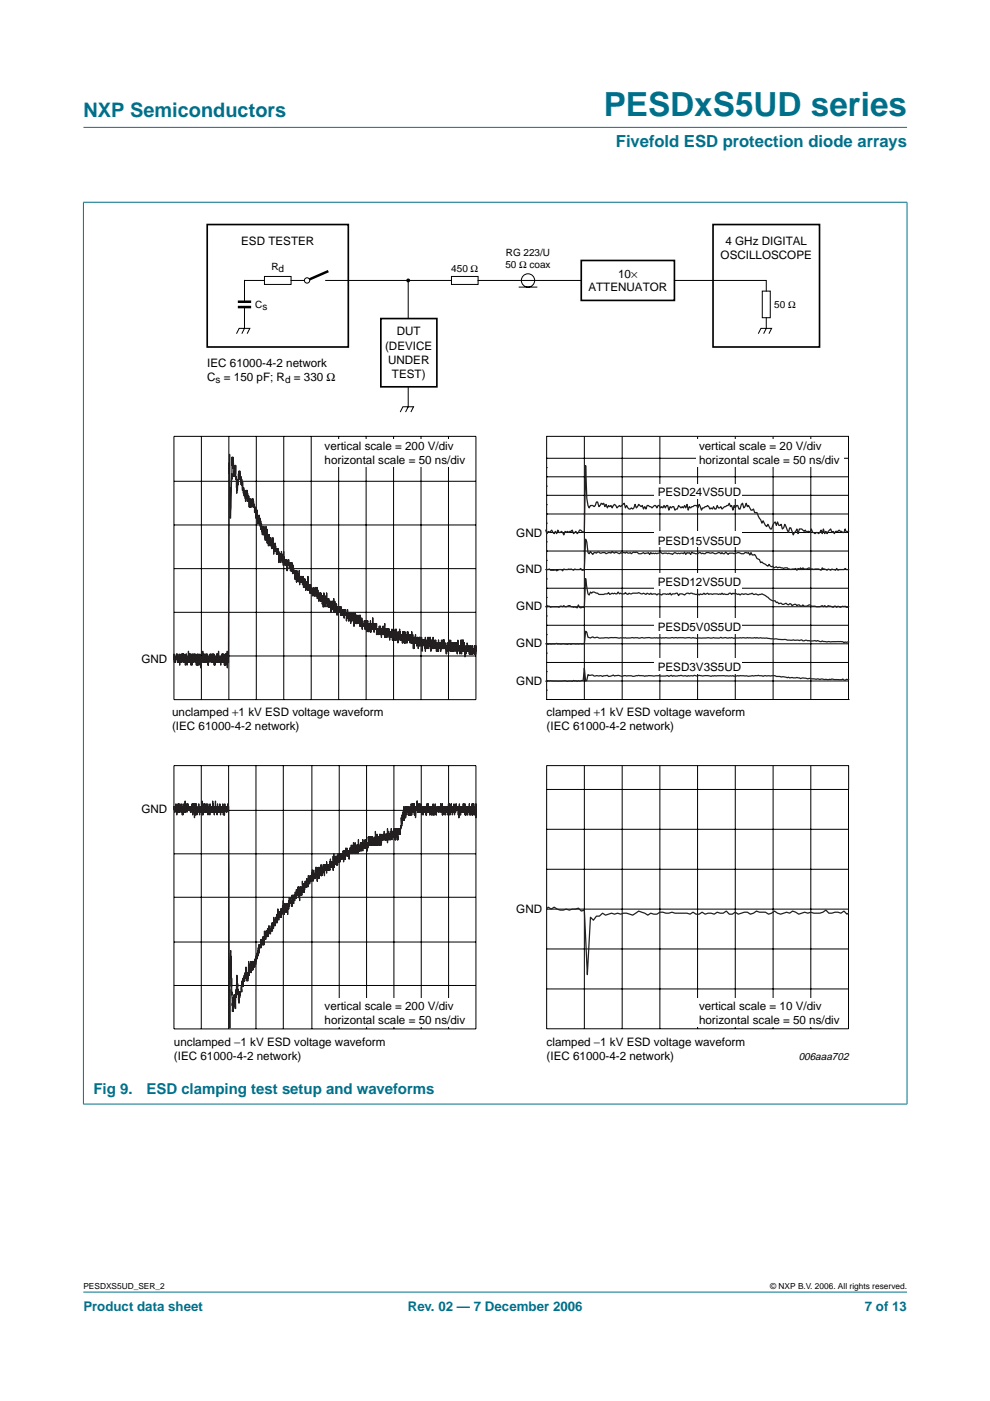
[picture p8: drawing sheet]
<svg xmlns="http://www.w3.org/2000/svg" width="210mm" height="297mm" viewBox="0 0 210 297" stroke-linecap="round" stroke-linejoin="round" font-family="sans-serif">
<g fill="#00708a" stroke="#00708a" stroke-width=".21">
<path d="M17.7 273.9h174.6z"/>
<path d="M17.7 27h174.6z"/>
<path d="M17.7 42.9v191.1z"/>
<path d="M192.3 42.9v191.1z"/>
<path d="M17.6 42.9h174.8z"/>
<path d="M17.6 234.1h174.8z"/>
</g>
<path d="M51.8 59.5v4.5M50.1 70.7l.6-1.1h2.3l-.6 1.1M51.8 65.1v4.5l-.5 1.1M160.8 70.7l.5-1.1h2.3l-.6 1.1M162.5 67.4v2.2l-.6 1.1M84.9 87.4l.5-1.2h2.3l-.6 1.2M86.6 86.2l-.6 1.2" fill="none" stroke="#000" stroke-width=".21"/>
<path d="M69.6 57.5l-4.5 2M50.4 64h2.8M50.4 65.1h2.8" fill="none" stroke="#000" stroke-width=".53"/>
<circle cx="65.1" cy="59.5" r=".56" fill="#fff" stroke="#000" stroke-width=".21"/>
<g fill="none" stroke="#000" stroke-width=".21">
<path d="M51.8 59.5h4.3M56.1 58.6h5.6v1.7h-5.6zM61.7 59.5h2.8M69.1 59.5h26.6M86.5 59.5v8M95.7 58.6h5.7v1.7h-5.7zM101.4 59.5h21.8M143 59.5h19.5v2.2M110 60.9h3.9M161.6 61.7h1.7v5.7h-1.7zM36.9 92.5h64v55.8h-64zM42.7 92.5v55.8"/>
<path d="M48.5 92.5v55.8M54.3 92.5v55.8M60.2 92.5v55.8M66 92.5v55.8M71.8 92.5v55.8M77.6 92.5v55.8M83.4 92.5v55.8M86.5 82v4.2M89.3 92.5v55.8M95.1 92.5v55.8M115.9 99.1h.1M115.9 97.2h.1"/>
<path d="M115.9 97.2v-4.7h64v4.7M115.9 97.2v51.1M115.9 97.2h64M123.9 92.5v55.8M131.9 92.5v55.8M139.9 92.5v55.8M147.9 92.5v55.8M155.9 92.5v55.8M163.9 92.5v55.8M171.9 92.5v55.8M179.9 97.2v51.1M36.9 111.3h64"/>
<path d="M36.9 102h64M115.9 118.8h.1M115.9 116.8h.1M115.9 114.9h.1M115.9 112.9h.1M115.9 110.9h.1M115.9 109h.1M115.9 107h.1M115.9 105h.1M115.9 103.1h.1M115.9 101.1h.1M115.9 116.8h64"/>
<path d="M115.9 112.9h64M115.9 109h64M115.9 105h64M115.9 101.1h64M36.9 139.1h64M36.9 129.8h64M36.9 120.6h64M115.9 138.5h.1M115.9 136.5h.1M115.9 134.5h.1M115.9 132.6h.1M115.9 130.6h.1"/>
<path d="M115.9 128.6h.1M115.9 126.7h.1M115.9 124.7h.1M115.9 122.7h.1M115.9 120.8h.1M115.9 136.5h64M115.9 132.6h64M115.9 128.6h64M115.9 124.7h64M115.9 120.8h64M115.9 148.3h.1M115.9 146.3h.1"/>
<path d="M115.9 144.4h.1M115.9 142.4h.1M115.9 140.5h.1M115.9 144.4h64M115.9 140.5h64M115.9 148.3h64M119.9 148.3h.1M123.9 148.3h.1M127.9 148.3h.1M131.9 148.3h.1M135.9 148.3h.1M139.9 148.3h.1"/>
<path d="M143.9 148.3h.1M147.9 148.3h.1M151.9 148.3h.1M155.9 148.3h.1M159.9 148.3h.1M163.9 148.3h.1M167.9 148.3h.1M171.9 148.3h.1M175.9 148.3h.1M179.9 148.3h.1M36.9 162.3h64v55.9h-64zM36.9 171.8h64"/>
<path d="M42.7 162.3v55.9M48.5 162.3v55.9M54.3 162.3v55.9M60.1 162.3v55.9M66.1 162.3v55.9M71.9 162.3v55.9M77.7 162.3v55.9M83.5 162.3v55.9M89.3 162.3v55.9M95.1 162.3v55.9M115.9 167.4h.1M115.9 167.4v-5.1h64v5.1"/>
<path d="M115.9 175.8h64M115.9 167.4h64v50.7h-64zM123.9 162.3v55.8M131.9 162.3v55.8M139.9 162.3v55.8M147.9 162.3v55.8M155.9 162.3v55.8M163.9 162.3v55.8M171.9 162.3v55.8M36.9 199.7h64M36.9 190.2h64M36.9 181h64"/>
<path d="M115.9 192.8h64M115.9 184.3h64M36.9 208.9h64M115.9 209.7h64M115.9 201.2h64"/>
<circle cx="111.9" cy="59.5" r="1.41"/>
</g>
<circle cx="86.6" cy="59.5" r=".28" fill="#000" stroke="#000" stroke-width=".25"/>
<path d="M43.9 47.6h30v26h-30zM123.2 55.2h19.8v8.5h-19.8zM151.2 47.6h22.6v26h-22.6zM80.7 67.5h11.9v14.5h-11.9z" fill="none" stroke="#000" stroke-width=".35"/>
<path d="M115.7 112.4l.3 .7 .2-.4 .3 .2 .5-.5 .5 .7 .2-.4 .3 .4 .3-.7 .2 .5 .5-.2 .5 .7 .3-.7 .3 .2 .2-.2 .3 .2 .7-.5 .3 .7 .5-.4 .3 .4 .5-.7h.2l.5 .5 .3-.2 .3-14 .2 7 .3 1.5 .2 .5 .3-.5h.5l.3 .2 .2-.2 .3-.8h.2l.3 1 .5-.7 .3 .2 .2-.2 .2 .7 .3-.5 .3 .8 .2-.5 .3 .2 .2-.2 .3 .5 .5-.8 .5 .8 .5-.5 .3 .2 .8-.7 .2 1 .3-.5 .5 .7h.2l.3-.2 .2 .2 .3-.2 .2-.8 .3 .8 .5-.8 .5 .5 .3-.2 .2 .7 .3-.5 .3 .5 .2-.7 .8 .2 .2 .3 .6-.5h.2l.3 .5 .2-.5h.3l.2 .5 .3-.3 .2 .3 .3-.5 .3 .5 .2-.5h.3l.2 1 .3-.8 .2 .3 .3-.3h.3l.2 .8 .3-.3h.2l.3-.7 .5 .5 .3-.3 .2 .3 .2-.5 .3 .5 .3-.8 .2 1.3 .3-.8 .2 .3 .8-.5h.5l.3 .5 .2-.8 .5 1.3 .3-.5h.3l.7-.5 .5 .7 .3-.2 .2 .2 .3-.5 .2 .5h.3l.3-.7 .2 .5h.3l.2-.3 .3 .5 .5-.5 .8-.2 .2-.5 .3 .7 .2-.2 .3 1 .2-1 .3 .5 .3-.5h.2l.3 .7h.2l.3-1 .2-.2 .3 1 .3-.3 .2-.7 .3 .7 .2-.2 .5 1 .6-.3 .2 .8h.5l1 2.2 .3-.5 .5 1 .3 .2 .2-.4 .5 1h.3l.2-.8 .6-.7 .2 .7 .3-.7 .2 .7h.3l.2-.2 .3 1 .2-.3 .3-.7 .8 1.7 .2-1h.3l.5 1.5 .8-1.2 .2 .9 .3-.9h.5l.5 .5 .3-.3 .2 .5 .3-.2h.2l.3 .2 .2-.7 .3 .7h.2l.3 .2 .3-.2h.2l.3 .2 .5-.7 .2 .7 .3-.9 .3 .9 .2-.4 .3 .4 .7-.9 .3 .7 .3-.2 .2 .4 .2-.4h.6l.2-.3 .3 .3 .7 .2 .3-.7 .3 .7 .2-.2h.3M100.9 138.1v-1.2v1.8h-.1v-1.2h-.1v1.2v-1.8v1.8l-.2-1.2-.1 1.2-.1-1.2v.6h-.1v-1.2l-.1 1.8-.1-1.8-.1 1.8-.2-1.8v1.8l-.1-1.2v1.2v-1.2h-.1v1.2l-.1-1.8v1.2v-1.2l-.1 1.2-.1-1.2v1.2l-.2-1.8v1.2v-.6l-.1 1.2v-1.2l-.1 1.8-.1-1.8-.1 2.4-.1-3-.1 1.8v-1.8l-.2 1.2v-1.8l-.1 2.4-.1-2.4-.1 3-.1-3-.3 3v-1.8l-.1 1.2v-1.2v.6h-.1v-.6v.6h-.1l-.1-1.8-.1 3-.2-2.4-.1 1.2-.1-1.2v1.2l-.1-1.2v1.8l-.1-1.8v1.2v-1.2l-.1 1.2v-.6v.6l-.2-.6v1.2v-1.8v1.2h-.1v-1.2v1.8l-.1-1.8v1.8v-.6l-.1 .6v-1.8v1.8l-.1-1.8v1.2l-.2-1.2v1.8v-2.4l-.1 2.4-.1-1.8v.6h-.1v-1.2v1.8v-1.2l-.1 1.2v-1.2v2.4l-.1-2.4v1.8l-.1-1.8v1.2h-.2l-.1-.6v1.8l-.1-2.4h-.1v1.2l-.1-1.2v1.2l-.2-1.8v1.8v-1.8v1.8l-.1-1.2-.1 1.2v-1.8l-.1 1.8v-.6l-.1 .6v-1.8l-.1 1.8v-1.2v1.2v-1.2l-.2 .6v-.6v1.8v-1.8v1.2l-.1-1.2v1.2l-.1-.6v.6v-1.2l-.1 1.2v-1.2v1.2h-.1v-1.8v2.4l-.1-1.8-.1 1.8v-1.2h-.2v1.2v-1.2l-.1 1.2-.1-2.4-.1 1.8v-1.8l-.1 1.2-.1-1.2-.2 1.8-.1-2.4-.1 2.4v-1.8l-.1 1.2v-1.2l-.1 1.2v-1.2l-.1 2.4-.2-3v1.8l-.1-1.8v1.8l-.1-1.2-.1 1.8-.1-2.4v1.8l-.2-1.8v2.4v-1.8v1.2v-1.2l-.2 1.8v-1.2v.6h-.1v-.6l-.1 1.8v-3l-.1 2.4v-1.8v1.2l-.2-1.2v1.2v-1.2l-.1 .6v-.6v.6h-.1v-.6v.6v-.6h-.1l-.1 2.4-.1-3-.1 1.8-.2-1.8-.1 1.8v-1.8h-.1v1.8l-.1-1.8-.1 2.4-.1-2.4-.2 1.2-.1-1.2v1.8l-.1-1.8-.1 .6v-1.2l-.1 1.8v-1.2v1.2v-.6l-.1 .6v-1.2l-.1 .6v1.8v-1.8v.6v-.6l-.2 .6v1.2v-2.4l-.1 .6v-1.2l-.1 1.8-.1-1.8v1.8v-2.3l-.1 2.3-.1-1.8-.2 1.8-.1-1.2v.6h-.1v-1.2l-.1 1.2-.1-1.7v1.7l-.1-1.7v2.3h-.2l-.1-1.8-.1 1.8-.1-2.3-.1 2.3v-1.8l-.1 1.8v-2.3l-.1 1.7h-.2v-1.7l-.1 2.3v-1.8h-.1v1.2v-1.2v.6l-.1 .6v-1.2v1.2v-.6l-.2 .6v-1.7v1.1l-.2-.6v.6v-1.7l-.1 2.3-.1-1.7-.1 2.3v-1.8v1.2l-.1-1.2v.6h-.2v-1.1v1.7l-.1-2.3-.1 2.3-.1-2.3-.1 .6v1.7l-.1-1.7v1.1l-.2-1.1-.1 1.1v-1.1l-.1 1.7-.1-2.3-.1 1.7v-1.1v.5l-.1-.5v1.1v-1.1l-.1 1.1v-1.1l-.2 .5v-.5v1.7l-.1-2.3v1.7v-1.7l-.1 1.1v-.5v.5h-.1v-1.1v1.1v-1.1v.6l-.1-.6-.1 1.7-.2-1.7-.1 1.7v-1.7v.6h-.1v-.6l-.1 1.7v-2.9l-.1 1.8v-.6l-.2 1.1v-1.7l-.1 1.7v-1.7v1.2h-.1v-1.2l-.2 2.3v-1.7l-.1 1.1-.2-1.7v1.7v-1.7l-.2 1.2v-1.2v.6h-.1v1.1v-1.1l-.1 .6v-.6v.6l-.1-.6v.6v-.6h-.1v1.1v-.5l-.2 .5v-2.3l-.1 1.2-.1-1.2v1.2l-.1-1.2-.1 1.8-.1-1.8v1.8v-1.8l-.2 1.2-.1-1.2v.6v-1.8v2.4l-.1-1.2v1.2l-.1-1.2v1.2v-.6l-.1 1.2v-1.2v1.2v-.6l-.2 .6v-2.4v2.4l-.1-1.8v1.2l-.1-1.2v.6l-.1-.6v1.2l-.1-1.2v1.8l-.1-2.4-.2 1.8v-1.8l-.1 2.4-.1-2.4v1.8l-.1-1.8v1.8v-1.2l-.1 1.2v-1.8v1.2v-1.2l-.1 1.2-.1-.6h-.2v.6h-.1v-1.2l-.1 1.8-.1-2.4v1.8l-.2-1.8v1.8v-.6h-.2v.6v-2.4l-.1 1.8-.1-1.8v1.2v-.6l-.1 .6v-.6v.6v-.6v.6l-.1-.6v1.2l-.1-1.8-.3 1.8v-1.8v1.8l-.1-1.8v1.2v-1.2h-.1v1.2v-1.7v2.3l-.1-1.8-.1 2.4-.1-2.9-.2 1.7-.1-1.2-.1 1.2v-1.7v1.1l-.1-.6-.1 1.8-.1-2.3v1.7l-.2-1.7-.1 1.7v-1.7v1.1l-.1-1.1v1.7l-.1-1.7v1.1v-1.1l-.1 .5v-1.1v1.7v-1.7v1.7h-.1v-1.1l-.1 1.7v-1.7l-.2 .5v-.5l-.1 .5v-1.1l-.1 1.1v-.5h-.1v1.1v-1.7l-.2 1.1v-1.1v1.1l-.2-1.1v1.1l-.1-.5v.5v-.5l-.1 .5v-1.7l-.1 1.7v-1.7l-.1 1.2v-1.2l-.2 1.2-.1-1.2-.1 1.2v-1.2l-.1 1.2v-1.2l-.2 1.7v-1.7l-.2 1.2v-1.8v.6l-.1-.6v1.8l-.2-1.2v-1.2l-.1 2.4-.1-2.4v1.8v-2.4l-.2 2.4-.1-1.8-.1 1.8v-1.8l-.1 1.2v-.6h-.1v.6v-1.2v2.4l-.1-2.4-.1 1.2-.2-1.2v1.2l-.1-1.2v1.2v-1.8l-.1 1.2v-1.2l-.1 1.2v-.6l-.1 1.2-.1-3v1.8h-.2l-.1 .6-.1-1.8v2.4l-.1-2.4v1.8l-.1-.6v-1.8l-.2 3-.1-2.4-.1 1.8-.1-1.8v.6v-.6l-.1 .6v-1.2l-.1 1.8v-1.8v1.8l-.1-1.2-.2 .6v-1.2l-.1 1.8-.1-1.8-.1 .6v-1.2l-.1 1.8v-2.3l-.2 1.7v-1.2l-.1 1.2v-1.7l-.1 1.7-.1-1.2v1.2l-.1-1.2v1.2v-1.2l-.1 1.2v-1.7l-.2 1.1-.1-.6v1.2l-.2-1.7v1.1v-.6h-.1v.6l-.1-.6v.6v-1.7v1.7v-1.1l-.2 1.1v-1.1v1.1l-.1-.6v-1.1v1.1h-.1v-1.1v1.1v-.5v.5l-.1-.5v.5l-.1-2.9-.1 2.9-.2-1.7v1.2l-.1-1.2-.1 1.7-.1-2.3v1.8l-.1-1.8v1.8l-.1-1.8v1.2l-.1-1.2v1.8l-.2-2.4-.1 1.8v-1.2l-.1 .6-.1-.6v.6v-1.2v.6l-.1-.6v1.2v-1.2l-.1 1.2-.2-1.2v1.8l-.1-3-.1 2.4-.1-1.8v.6h-.1v-.6l-.1 1.8-.1-2.4v2.4v-1.8h-.2v1.2l-.1-1.8-.1 1.8v-1.8l-.1 .6-.2-1.2v1.2v-1.7l-.2 1.7-.1-2.3v1.7h-.1v-1.1l-.1 .5v-1.1v1.7v-.6l-.1 .6-.2-1.7v1.1v-.5l-.1 .5v-1.1v.6h-.1v-1.2v1.2l-.1-1.2v1.2h-.1v-.6l-.1 .6v-.6v1.7l-.2-2.3-.1 1.2-.1-1.2-.1 1.2-.1-1.8-.1 1.2-.1-2.4v3l-.1-2.4-.1 1.8v-1.8l-.2 1.2v-1.8v1.8l-.1-1.2-.1 1.8v-1.8l-.1 1.2v-1.2l-.1 1.2-.1-1.2-.1 1.8v-2.4v1.2l-.1-1.8-.1 1.2v-1.2l-.1 1.2-.1-1.2-.1 1.2-.2-2.3-.1 1.7v-1.2l-.1 .6-.1-.6v1.2v-1.7l-.1 2.3-.1-3.5v2.3l-.1-1.1v.5l-.1-.5h-.1v1.1l-.2-2.3-.1 1.7-.2-2.3v1.2l-.2-1.2v2.3l-.1-2.3v.6l-.1-.6-.1 1.8v-3v2.4l-.1-1.8v1.2v-.6l-.1 .6v-2.4l-.2 3-.2-3-.1 1.8-.1-1.8v1.8l-.1-1.2-.1 1.2v-1.8l-.2-.6-.1 .6v-1.2v1.8l-.2-2.3v1.1l-.1-1.1v1.1v-1.7l-.1 1.7v-1.7v1.7l-.1-.6-.1 .6v-1.7l-.1 1.7-.1-2.9-.1 1.8-.1-1.2-.1 .6v-1.8v2.4l-.1-2.4-.1 1.2v-1.8l-.2 .6v-1.2l-.1 1.2-.1-1.8v1.2l-.2-1.2v1.8l-.1-1.2v.6l-.1-.6-.1 1.2-.1-1.8v1.8l-.1-1.8-.1 1.8-.1-2.3v1.1l-.1-1.1-.1 1.1v-1.7v1.7l-.1-2.3-.1 1.2-.1-1.2-.1 2.3-.2-2.3v.6v-.6l-.1 .6v-.6v1.2l-.1-1.8-.1 1.2-.2-2.4v1.8l-.1-1.8v.6v-1.2l-.1 1.2-.1-1.8-.1 .6v-.6l-.1 .6-.1-1.7v1.7l-.1-1.7-.1 1.7v-1.1l-.3 3.5-.1-1.2v1.8l-.2-5.9-.1 1.8-.1-1.8-.2 2.3-.2-4.1-.1 2.4-.1-2.4-.4 13-.1-13.6-.3 44.1v-.6l-.1 .6v-1.7l-.1 2.9v-3.5v1.7l-.1-.5v1.1l-.1-1.7-.1 2.3-.1-2.3-.1 1.7v-1.1v1.7l-.1-1.7v1.7l-.1-1.7-.1 1.1v-1.7v1.7l-.1-1.7-.1 1.7v-1.7l-.1 1.7v-1.7l-.2 1.7-.1-1.1v1.7v-1.7l-.1 1.1v-1.1l-.1 1.1v-1.1l-.1 1.1-.2-2.3v2.3l-.1-1.1-.1 1.1v-1.7l-.1 .6v-.6v.6l-.1-.6v1.7l-.1-1.1-.1 1.1v-1.1l-.1 1.7v-1.2l-.1 .6-.1-.6v1.2l-.1-2.3v1.7l-.1-1.7v1.7l-.1-1.7-.1 1.1-.1-1.1v1.7l-.1-1.1-.1 1.1v-1.7l-.1 1.1-.1-1.1v1.1v-.5l-.1 .5-.1-.5v1.1l-.1-1.1v1.7l-.2-2.3-.1 1.7-.1-1.7-.2 1.7v-1.1l-.1 1.1v-1.7l-.2 1.7-.1-1.7v1.7l-.2-2.3-.2 2.3v-1.1l-.1 1.1-.1-1.1v2.3v-2.3l-.2 1.1v-1.7l-.2 2.3v-1.7l-.2 1.1v-1.7v2.3l-.1-2.3-.1 2.3-.1-1.7-.1 1.7-.1-2.3-.1 1.7-.2-1.7-.1 1.7-.2-1.7v1.7v-1.7l-.2 2.3-.2-2.3v2.3l-.2-2.3v1.1l-.1-1.1-.1 1.7-.1-2.3-.1 1.7-.1-.5-.1 1.7-.1-1.7-.1 1.1v-1.7l-.1 1.7v-1.1l-.1 1.7v-1.7l-.1 1.1-.1-1.1v1.1l-.1-1.7-.1 1.7-.1-1.7-.1 1.1-.1-1.1-.1 1.7v-1.7v1.7v-1.1l-.1 1.1-.1-1.1-.1 1.1-.1-1.7v2.3l-.1-1.7-.1 .5v-.5l-.1 .5v-.5v1.1l-.1-1.7-.1 1.7-.1-1.7v1.1l-.1-1.1v1.1l-.1-.5-.1 .5v-.5v1.1l-.1-1.1-.1 1.1-.1-1.7v1.1M115.7 128.6l.3-.2 .5 .1 .2 .3 .3-.2 1.5 .2 .3-.3 .5 .1 .2-.2a.69 .69 0 0 0 1.1 0l1.8 .5 .2-.6 .3 .5 .2 .1 .8-.1 .3-6.1 .5 3.2 .2 .3 .3-.7 .2 .3a.66 .66 0 0 1 1.1 0h.2l.3 .2h1l.8-.1 .2-.3 .3 .4 .5-.2 .2 .1 .3-.1 .5 .1 .3-.4 .2 .4 .3-.1 .8 .1 .2-.3 .5 .4 .3-.2 .5 .1 1.5-.3a.74 .74 0 0 0 1 .2l.6 .2 .2-.2 .5 .2 .3-.2 .2 .2 .8-.1 .3 .3a.66 .66 0 0 1 1 0l.2-.3 1.3 .1 .3-.2 .2 .4 .3-.3 1-.1 .3 .5a.82 .82 0 0 1 1.2-.1 .65 .65 0 0 1 1.1-.3l.5-.1 .8 .2 .5-.1 .2 .3 .3-.3 .5 .1 .3-.2 .2 .2 .5-.2 .3 .2 .2-.1 .5 .1 1.6-.1 .2 .1 .3-.2 .2 .2 .3-.1 .8 .1 .2-.2h.3l.2 .2 .3-.2 .2 .1 .3-.1 .5 .2 .3-.1 .2 .3 .3-.3 1.5 .1 .8-.2 .3 .2a.83 .83 0 0 1 1 .2 1.74 1.74 0 0 1 2 .4l.5 .5 .5 .3h.6l.2 .4 .3-.1 .2 .3 .5-.1a.66 .66 0 0 0 1 0l.6 .4 .2-.3h.3l.2 .4a.62 .62 0 0 1 1.1 0l.5-.1 .2 .2h.3l.2-.2a.89 .89 0 0 0 1.3 0h.3l.2 .2h.8a1.49 1.49 0 0 0 1.5-.1l.3 .2 .3-.2 .2 .2h.3l.2-.2 1.1 .4 .2-.3h.2l.3 .3 .3-.3a.66 .66 0 0 0 1 0l.2 .1 .3-.1 .3 .3 .5-.2M115.7 120.8l.8-.2 .2 .3h.8l.2-.1 .3 .2a.85 .85 0 0 1 1.3 0l.2-.4 .3 .2 1.3-.2 .5 .3 .3-.3 1 .2 .2-.3 .3 .4h.2l.3-.3 .3-6.3 .2 .6 .3 2.3 .2 .2 .3-.5 .5 .7 .3-.4 .5 .1 .2-.3h.3l.2 .3a1.24 1.24 0 0 1 1.3 .1 .87 .87 0 0 1 1-.1l.3-.4 .5 .4 .3-.3 .7 .4 .3-.2 1 .1 .3-.3 .2 .3 .5-.1 .3 .2 .5-.4 .2 .2 .3-.2a1 1 0 0 0 1.5 .2l.3 .2 .8-.2 .2 .4 .3-.4 .2 .2 .3-.1 .8 .1 .5-.1 .2-.3 .5 .4 1.3-.1 .8 .3 .5-.4 .5 .2 .3-.1 1 .1 .2-.4 .3 .6 .3-.4 .2 .1 .3-.1 .2 .4 .3-.6 .2 .3a1.29 1.29 0 0 0 1.3-.1h.3l.2 .2 .3-.1 .5 .1a1.24 1.24 0 0 1 1.3-.1l.2-.1 .8 .2 .8-.2 .2 .2 .3-.2 .2 .2h.3l.3-.4 .5 .6 .2-.3 1 .1 .6-.1a.83 .83 0 0 1 1 .1h.5l.3-.2 .5 .1 .2-.1 .3 .5 .2-.5 .3 .5 .5-.1 .5 .8 .5 .3 .3 .6 .2-.2 1.3 .9 .3-.4 .2 .4 .3 .2 .2-.2 .3 .4 .5-.2 .3 .2 .5-.1 .7 .2 .8-.1 .3 .2 .5 .2 1-.3 .3 .4 .2-.4 .3 .3 .2-.4 .3 .4 .2-.4a.97 .97 0 0 0 1.3 0l1 .4a1.39 1.39 0 0 1 1.6 .1l.2-.5 1.1 .5 .2-.3 .5 .3 .3-.3 .7 .3 .3-.4 .3 .4 .2-.1h1l.3-.3 .3 .3h.5M180 136.1h-.8l-.3 .2-.2-.3-3.3 .1-1.1-.2a.88 .88 0 0 1-1-.1l-.2 .2-.3-.2-1 .1-.8-.2a.89 .89 0 0 1-1 0l-.5 .1-2.6-.1-6.4-.5-.2 .1-.3-.1h-4.1l-.3 .2-.5-.2-2 .1-.3-.2-.5 .2-1-.1-3.6 .2-.8-.2-6.6 .1-10.8-.1-2.3 .1-.5-.2-.7 .1-.3-.2a.77 .77 0 0 1-1 .1l-.3-1-.2-.3-.3 2.8-2.6-.1-.2 .1-.3-.1-.5 .1h-2l-.3-.2-.5 .2-1-.1-.3 .1-.5-.1M180 144.1l-.5-.1-.3 .2-.5-.2-.3 .1-2-.1-.8 .1-1.3-.1-.5 .1-3.6-.4-.5 .2-.7-.3-1.6 .1-.2-.1-.3 .1-2.8-.5h-1.8l-.5 .2-1-.2-2.1 .2-1.8-.2-1.3 .2-.2-.2h-3.9l-.7 .2-2.6-.2-.5 .1-.5-.1-.3 .1-1-.1-.2 .2-1.3-.2-.8 .1-.7-.1-.3 .2-.3-.2-.5 .2-.2-.2h-4.1l-.8 .2-1.3-.2-1 .2-1.8-.2-.8 .2-.7-.2-.8 .1-.3-.2-.2 .1a.81 .81 0 0 1-1 0l-1 .2-.6-.2-1.2 .1-.3-.2-.8 .1-.2-.2-.3 1.3-.2 .1-.3-2.7-.3 2.6h-1l-.2 .2-.8-.2-.3 .2-1.5-.2-4.1 .1M36.9 171l.2 1.2v-1.2v.6l.1-.6v.6v-.6l.1 .6v-1.2l.2 2.4v-1.8l.1 1.2 .1-1.8 .1 1.8v-1.8l.1 1.8 .1-.6v.6l.1-1.8 .2 1.8 .1-1.8 .1 1.8v-1.2v.6l.1-.6v1.8l.1-1.8 .1 1.8v-2.4l.1 1.8v-1.2l.2 1.2 .2-2.4v2.4v-1.2l.2 1.2 .1-1.8 .1 1.8v-1.8v1.2l.1-1.2 .1 1.2 .1-.6v.6v-.6l.1 .6v-.6l.1 .6 .1-.6v.6l.1-.6v1.2l.1-1.2 .1 1.2 .1-1.8 .1 1.2v-1.2l.1 2.4v-2.4l.1 1.8v-1.8l.1 1.8 .1-1.8v3l.2-3v2.4l.1-2.4v2.4l.2-2.4 .1 2.4v-1.2v.6l.1-1.2 .1 1.2 .1-1.8 .2 2.4 .2-1.8 .1 1.2 .2-1.8v1.2l.1-1.8v3l.1-1.8v1.8l.1-1.2v.6l.1-1.8v1.8l.1-1.8 .1 1.8 .1-1.8v1.8l.1-1.2 .1 1.2v-1.2v1.2l.1-1.8v1.2v-.6l.1 .6 .1-.6v1.2v-1.8l.1 2.4v-1.8l.2 1.2 .1-1.2 .1 1.8v-2.4v1.2l.2-.6v1.2l.1-1.2v1.2l.1-.6 .1 .6v-1.2l.1 1.2v-2.4l.1 2.4v-1.8l.1 1.8 .1-1.2v1.8v-1.8l.1 1.2 .1-1.2v1.2l.1-2.4v2.4l.1-1.2 .1 1.2v-1.2l.1 1.8 .1-2.4 .1 1.8v-.6l.1 .6v-1.2l.1 1.2v-1.2l.1 1.2 .1-1.8 .2 2.4 .1-1.8v1.2v-1.2l.1 1.2 .1-1.2v1.2l.2-1.8v2.4l.1-1.8v1.2l.1-1.2 .1 1.8 .1-2.4v1.2l.1-.6 .1 1.2 .1-1.2 .1 .6 .1-.6 .1 .6v-1.2v1.8l.2-1.2 .2 47 .2-16.5 .2 9.4 .1-.6 .1 4.2 .1-1.8v1.8l.2-3.6 .1 2.3v-2.3l.1 2.3 .1-2.3v2.9l.3-7 .1 3v-1.8l.4 4.7 .1-2.4v1.2l.4-2.3 .1 1.1v-2.3l.1 1.2 .2-1.8v1.8v-1.8l.1 .6v-.6l.1 .6v-1.2v1.2v-1.2l.1 1.2 .1-1.8v1.2l.2-2.4v2.4v-1.2l.1 1.8 .2-1.8v1.8l.2-4.2 .1 3v-2.3l.1 1.7 .1-1.7v.5v-.5l.1 .5v-1.2l.1 2.4 .3-2.4 .1 1.8 .1-1.8 .1 1.2 .1-1.2v1.2l.1-1.2v1.2l.2-2.3v1.8v-1.2l.1 .5 .3-2.3 .1 1.2 .1-1.8 .1 1.2v-1.8l.1 1.2v-1.2v.6v-.6l.1 .6v-.6v.6l.1-.6 .1 .6v-1.7v1.7l.2-1.7v1.1l.1-1.1 .1 1.1 .1-1.7 .2 1.7 .1-2.9v1.8l.1-1.2 .1 1.2 .1-1.8 .1 1.2 .2-1.7v1.7l.1-1.7 .1 1.7 .1-2.3 .1 1.1v-.5l.1 .5v-.5l.1 1.1 .2-1.7v.6l.1-.6v1.1l.1-1.8 .1 1.8v-1.8v1.3l.1-1.3v.7l.1-.7v1.3l.1-2.4v1.8l.1-1.2 .1 1.2v-1.2l.1 1.2 .1-1.8 .1 1.1v-1.1l.1 1.1v-1.7l.1 1.7 .1-2.9v1.8l.1-1.2 .1 1.8 .2-1.8v.6l.1-.6v1.2l.1-.6v-1.2l.1 1.8 .3-2.4 .1 1.2 .1-2.4v2.4l.2-1.7v2.3l.1-1.8v1.2l.1-1.2v1.2v-1.2h.1v1.2v-1.7l.1 1.7v-1.7v1.1v-.6h.2v.6v-1.1l.1 1.1v-1.1v2.3v-2.3v.5l.1-.5 .1 1.1 .1-2.4 .2 1.3 .1-1.3v1.3v-1.3l.1 1.3 .1-.7v1.2l.1-1.2v1.2v-2.3l.1 1.8 .1-1.8v.5h.2v1.3v-1.3h.1v-.5l.1 1.1 .1-1.7v1.1v-.5v.5h.1v-.5h.1v.5v-1.7v1.7l.1-1.7v1.2h.2l.1-1.8 .1 1.8v-1.8l.1 .6 .1 2.3v-2.3l.2-.6 .1 1.8 .1-1.8 .1 1.8 .1-2.9 .2 2.3v-1.8l.2 1.2v-.6v1.2v-1.8l.1 1.2 .1-1.7v1.1l.1-1.1v1.1v-1.1l.1 1.1 .1-1.7 .2 1.7v-1.1v.5l.1-.5v1.1l.1-2.3v1.2h.1v-.6l.1 .6v-.6v1.1l.2-1.7v.6l.1-.6 .1 1.2v-1.2v1.2l.1-1.8v1.2l.1-.6v-1.2v1.8h.1v-1.8v2.4l.1-1.8v1.2v-1.2h.2v1.2v-.6v.6v-.6h.1v.6l.1-.6v.6v-1.8h.1v.6v-1.2l.1 1.8 .1-1.8 .2 3v-2.4l.1 1.8 .1-2.4 .1 2.4v-2.4v1.2h.1l.1-1.2v1.2v-1.2l.3 1.8v-2.3l.1 2.3v-1.2v1.2l.1-1.8 .1 1.2 .1-1.7 .2 1.1v-1.1h.1v2.3l.1-2.3v1.1v-.6h.1v.6v-1.1v.5h.1v-.5l.2 1.7v-2.4l.1 1.8v-1.1l.2 1.1v-1.1h.1v1.1l.1-1.1 .2 1.1 .1-2.3v1.7l.1-1.2 .1 1.2 .1-1.2 .1 1.2v-1.2l.1 1.8 .2-3.5v2.9l.2-1.7v1.2l.1-1.2v.5v-1.1l.3 1.8 .1-1.8 .1 1.8 .1-2.4v1.7h.1v-1.7v1.2v-.6l.1 1.1v-1.1v1.1v-1.1l.1 1.1 .3-1.7v1.2v-.6v.6h.1v-1.2v.6l.1-.6 .1 1.2 .1-1.8 .1 2.3 .2-2.3v1.2h.1v-1.2v1.8v-1.8v.6l.1-.6v1.8l.1-2.4v1.8l.3-1.8 .1 1.8 .1-.6v.6l.1-1.2v1.2v-1.2l.1 .6v-.6v1.8l.2-2.4v1.2v-1.2v.6h.2v-.6v.6h.1v-1.2v1.8l.1-1.2 .1 1.2 .1-1.8v1.2l.1-.6v-1.1l.2 2.3v-1.2h.1v.6l.1-1.7 .1 2.3v-1.8l.1 1.8 .2-1.8v.6l.1-.6 .1 1.2v-1.2v1.8l.1-3v2.4l.1-.6v.6v-.6v.6l.1-.6v.6v-1.2l.1 1.2 .2-1.7v1.1v-1.1h.1v1.7l.1-1.7v1.1v-.6h.1l.1 1.2v-2.4l.1 1.8v-1.1v1.1l.1-1.1v.5v-.5h.2v1.1v-1.1l.1 .5v.6l.1-1.8v1.2h.1v.6l.1-1.1 .2 1.7v-1.7v1.1l.1-1.1v1.1l.1-.6v-1.8l.1 1.8v-1.8l.1 1.8v-1.8v1.8l.1-1.2 .1 1.2v-1.8v1.3h.2v-1.3l.1 1.8v-1.8v1.8l.1-1.8v1.8v-1.2h.1v1.2v-1.8l.1 1.8v-1.2h.1v.7l.2-.7v1.2v-1.2l.1 .7v-.7v1.2l.1-2.9 .1 2.9v-1.8v1.3l.1-.7v.7v-1.3l.1 1.8v-2.3v1.8l.2-1.3v1.8l.1-1.8v.6l.1-.6v1.3v-1.3l.1 .6v1.2l.1-2.3 .1 1.8 .2-1.3v1.8v-2.3l.1 1.8v-1.3v.6v-.6l.1 .6v-.6v.6h.1v-.6v.6v-.6l.1 .6v-1.1v1.1l.1-.6v.6v-.6l.2 .6v-1.7l.1 1.7v-1.1l.1 1.1v-1.1v1.1v-1.1l.1 1.1v-1.1v1.1l.1-1.1v1.1v-1.1v.5v-.5h.2l.1 1.1v-2.3v3l.2-1.8v.5v-1.1l.1 1.1 .1-.5v1.1v-1.1h.1v1.1v-1.1h.2v.5l.1-1.1v1.1v-1.7v1.7l.1 .6v-1.7v1.1l.1-1.1v1.1v-1.1l.1 1.1v-1.1v1.1l.2-.5v.5l.1-1.7 .1 2.3 .1-2.3v2.3v-1.7v1.7h.1l.1-2.3 .3 2.3v-1.7l.1 1.7v-2.3v.6h.1v-.6l.1 1.2v-1.2l.1 1.2 .1-1.2v1.2v-1.2v.6l.1-1.2v.6l.2-.6v-1.7l.1 1.7v-1.7l.1 1.1v-1.7l.1 1.1v-1.7l.2 1.2 .1-.6v1.1v-2.9v1.8h.1v-.6l.1 1.2 .1-2.4v2.4l.1-2.4v1.2v-.6h.1v.6v-.6l.2 .6v-1.2v1.2v-.6l.1 .6v-.6v.6v-.6h.1v1.2v-1.2v1.2l.1-.6v.6v-1.8l.1 1.8v-1.2h.2v1.2v-1.8v1.8h.2v-2.4l.1 2.4 .1-2.4v1.2l.1-1.2v1.8v-.6v.6h.1v-1.2l.2 1.2 .1-1.8v2.4v-1.8h.1v1.8l.1-1.8v2.4l.2-2.4 .1 .6v-1.8l.2 2.4v-.6l.1 .6v-1.2v1.2v-.6h.1v-1.2l.1 1.8 .1-1.8v1.8v-1.2v.6h.2v-.6v1.2v-1.8l.3 2.4v-1.8l.1 1.2v-1.2v1.2l.1-1.2v1.8l.3-1.8v1.2h.1v-.6v.6v-.6l.1 .6v-1.2l.1 1.8 .1-1.8v1.8l.1-2.4 .1 1.8 .2-1.8v1.8l.1-1.2v1.2v-1.2v1.2l.1-1.2v.6v-.6v.6l.1-.6v1.8l.1-1.8v1.2v-.6l.2 .6v-1.2h.1v1.8v-1.2h.1v-.6v1.2l.1-1.2v1.8l.1-2.4v2.4l.1-1.8 .2 1.2v-1.2l.1 1.8 .1-2.4v1.2l.1 .6v-.6v.6v-.6h.1v1.2l.1-1.8v.6l.1-.6 .2 1.2v-1.2v.6l.1-.6 .1 1.2v-1.2v1.2l.1-1.2v.6h.3v-1.2v1.8v-1.8l.2 1.8 .1-1.8v2.4v-1.8h.1v1.8l.2-1.8v.6h.2v-.6v.6h.1v-.6v1.8l.1-1.8 .1 1.2v-1.2v.6l.1-.6v.6l.1-.6v1.8l.3-2.4 .1 1.8 .1-1.8v2.4l.1-1.8v1.8l.2-1.8v1.2v-.6l.1 .6v-1.8l.1 1.8 .1-1.2v1.8l.1-1.2 .1 .6 .2-1.8 .1 2.4 .1-1.8v.6v-.6v.6l.1-.6v1.2l.1-.6v-1.2v1.2v-.6v.6h.1v-.6v.6v-.6v.6h.3l.1-.6 .1 2.4 .1-3v1.8l.1-1.2 .2 1.8 .1-1.8 .1 1.2v-.6l.1 .6 .1-1.2v1.2l.1-1.8v1.8v-1.2l.1 .6v-.6v.6v-.6l.3 1.2v-1.8v2.4l.1-1.2 .1 1.2 .1-1.8 .2 1.8v-1.8h.2v1.2l.1-1.2v1.2l.1-1.8 .1 2.4 .1-1.8v1.8h.2v-1.8l.1 1.2h.1v-1.8l.1 2.4v-2.4l.1 1.2v-.6v.6v-.6l.1 .6v-1.2l.1 2.4v-1.8v1.8l.2-1.8v1.2l.1-1.2v1.2v-1.2h.1v2.4v-3v.6M115.9 192.7l.3-.4 .7 .5 .6-.5a2.24 2.24 0 0 0 2.6 .5l.6 .2 1.9-.5 .7 .7 .6-.2 .6 13.6 .7-12.1 .6 .6 .7-.9h.6l.7-.6 .6 .4 1.3-.4 .6 .2 .7-.2 .6 .2a2.82 2.82 0 0 1 2.5 .2l1.3-.8 1.3 .4 .6 .4 .7-.4 1.3 .2 .6-.4 1.3 .2 1.3-.2 .6 .2h2.6l.6 .2 .6-.4 .7 .4h.6l.7-.4 .6 .4 .6-.2 1.3 .2 .7-.4 1.2 .2 .7-.4 .6 .6h.7l.6-.4 .6 .4 1.3-.4h.7l.6 .4 .7-.2 .6-.4 .6 .2h1.3l.7 .4 1.2-.6 .7 .4 .6 .2 1.3-.4 .6 .2 .7-.4 1.2 .6 1.3-.4 .7 .2 .6-.2a2.96 2.96 0 0 0 3.2-.4l.6 .6 1.3-.2 1.3 .2 .6-.4 .7 .6 .4-.2" fill="none" stroke="#231f20" stroke-width=".26"/>
<g fill="#fff">
<path d="M138.7 139.6h18.7v3.2h-18.7z"/>
<path d="M138.7 131h18.7v3.2h-18.7z"/>
<path d="M138.7 121.6h18.7v3.2h-18.7z"/>
<path d="M138.7 112.7h18.7v3.3h-18.7z"/>
<path d="M138.7 102.6h18.7v3.2h-18.7z"/>
<path d="M68.1 93.1h31.4v5.8h-31.4z"/>
<path d="M147.5 93.1h31.4v5.8h-31.4z"/>
<path d="M68.1 211.7h31.4v6h-31.4z"/>
<path d="M147.5 211.6h31.4v6.1h-31.4z"/>
</g>
<text font-size="7.1" fill="#00708a" x="128" y="24.7">PESDxS5UD series</text>
<text font-size="4.2" fill="#00708a" x="17.7" y="24.9">NXP Semiconductors</text>
<text font-size="3.5" fill="#00708a" x="130.6" y="31.1">Fivefold ESD protection diode arrays</text>
<g font-size="3.2" fill="#00708a">
<text x="19.8" y="232">Fig 9.</text>
<text x="31.1" y="232">ESD clamping test setup and waveforms</text>
</g>
<g font-size="2.8" fill="#00708a">
<text x="17.7" y="278">Product data sheet</text>
<text x="86.5" y="278">Rev. 02 — 7 December 2006</text>
<text x="183.4" y="278">7 of 13</text>
</g>
<g font-size="2.5">
<text x="51.1" y="51.8">ESD TESTER</text>
<text x="153.8" y="51.8">4 GHz DIGITAL</text>
<text x="131.1" y="58.9">10×</text>
<text x="152.8" y="54.8">OSCILLOSCOPE</text>
<text x="124.7" y="61.7">ATTENUATOR</text>
<text x="84.1" y="71.1">DUT</text>
<text x="43.9" y="77.8">IEC 61000-4-2 network</text>
<text x="81.7" y="74.1">(DEVICE</text>
<text x="82.3" y="77.1">UNDER</text>
<text x="43.9" y="80.8">C</text>
<text x="47.5" y="80.8">= 150 pF; R</text>
<text x="62.3" y="80.8">= 330 Ω</text>
<text x="83.1" y="80.1">TEST)</text>
<text x="68.8" y="95.5">vertical scale = 200 V/div</text>
<text x="148.2" y="95.5">vertical scale = 20 V/div</text>
<text x="68.8" y="98.5">horizontal scale = 50 ns/div</text>
<text x="148.2" y="98.5">horizontal scale = 50 ns/div</text>
<text x="139.5" y="105.2">PESD24VS5UD</text>
<text x="109.5" y="113.8">GND</text>
<text x="139.5" y="115.5">PESD15VS5UD</text>
<text x="109.5" y="121.5">GND</text>
<text x="139.5" y="124.3">PESD12VS5UD</text>
<text x="109.5" y="129.3">GND</text>
<text x="109.5" y="137.2">GND</text>
<text x="139.5" y="133.7">PESD5V0S5UD</text>
<text x="30" y="140.5">GND</text>
<text x="139.5" y="142.2">PESD3V3S5UD</text>
<text x="109.5" y="145.2">GND</text>
<text x="36.5" y="154.8">(IEC 61000-4-2 network)</text>
<text x="36.5" y="151.8">unclamped +1 kV ESD voltage waveform</text>
<text x="115.9" y="151.8">clamped +1 kV ESD voltage waveform</text>
<text x="115.9" y="154.8">(IEC 61000-4-2 network)</text>
<text x="30" y="172.4">GND</text>
<text x="109.5" y="193.5">GND</text>
<text x="68.8" y="214.1">vertical scale = 200 V/div</text>
<text x="148.2" y="214.1">vertical scale = 10 V/div</text>
<text x="36.9" y="221.7">unclamped −1 kV ESD voltage waveform</text>
<text x="68.8" y="217.1">horizontal scale = 50 ns/div</text>
<text x="115.9" y="221.7">clamped −1 kV ESD voltage waveform</text>
<text x="148.2" y="217.1">horizontal scale = 50 ns/div</text>
<text x="36.9" y="224.7">(IEC 61000-4-2 network)</text>
<text x="115.9" y="224.7">(IEC 61000-4-2 network)</text>
</g>
<text font-size="2.2" x="169.3" y="224.7">006aaa702</text>
<g font-size="2.1">
<text x="57.5" y="57.2">Rd</text>
<text x="95.7" y="57.8">450 Ω</text>
<text x="107.2" y="56.8">50 Ω coax</text>
<text x="107.2" y="54.4">RG 223/U</text>
<text x="54.1" y="65.4">Cs</text>
<text x="164.2" y="65.4">50 Ω</text>
<text x="45.7" y="81.3">s</text>
<text x="60.4" y="81.3">d</text>
</g>
<g font-size="1.8">
<text x="17.7" y="273.4">PESDXS5UD_SER_2</text>
<text x="163.3" y="273.4">© NXP B.V. 2006. All rights reserved.</text>
</g>
</svg>
